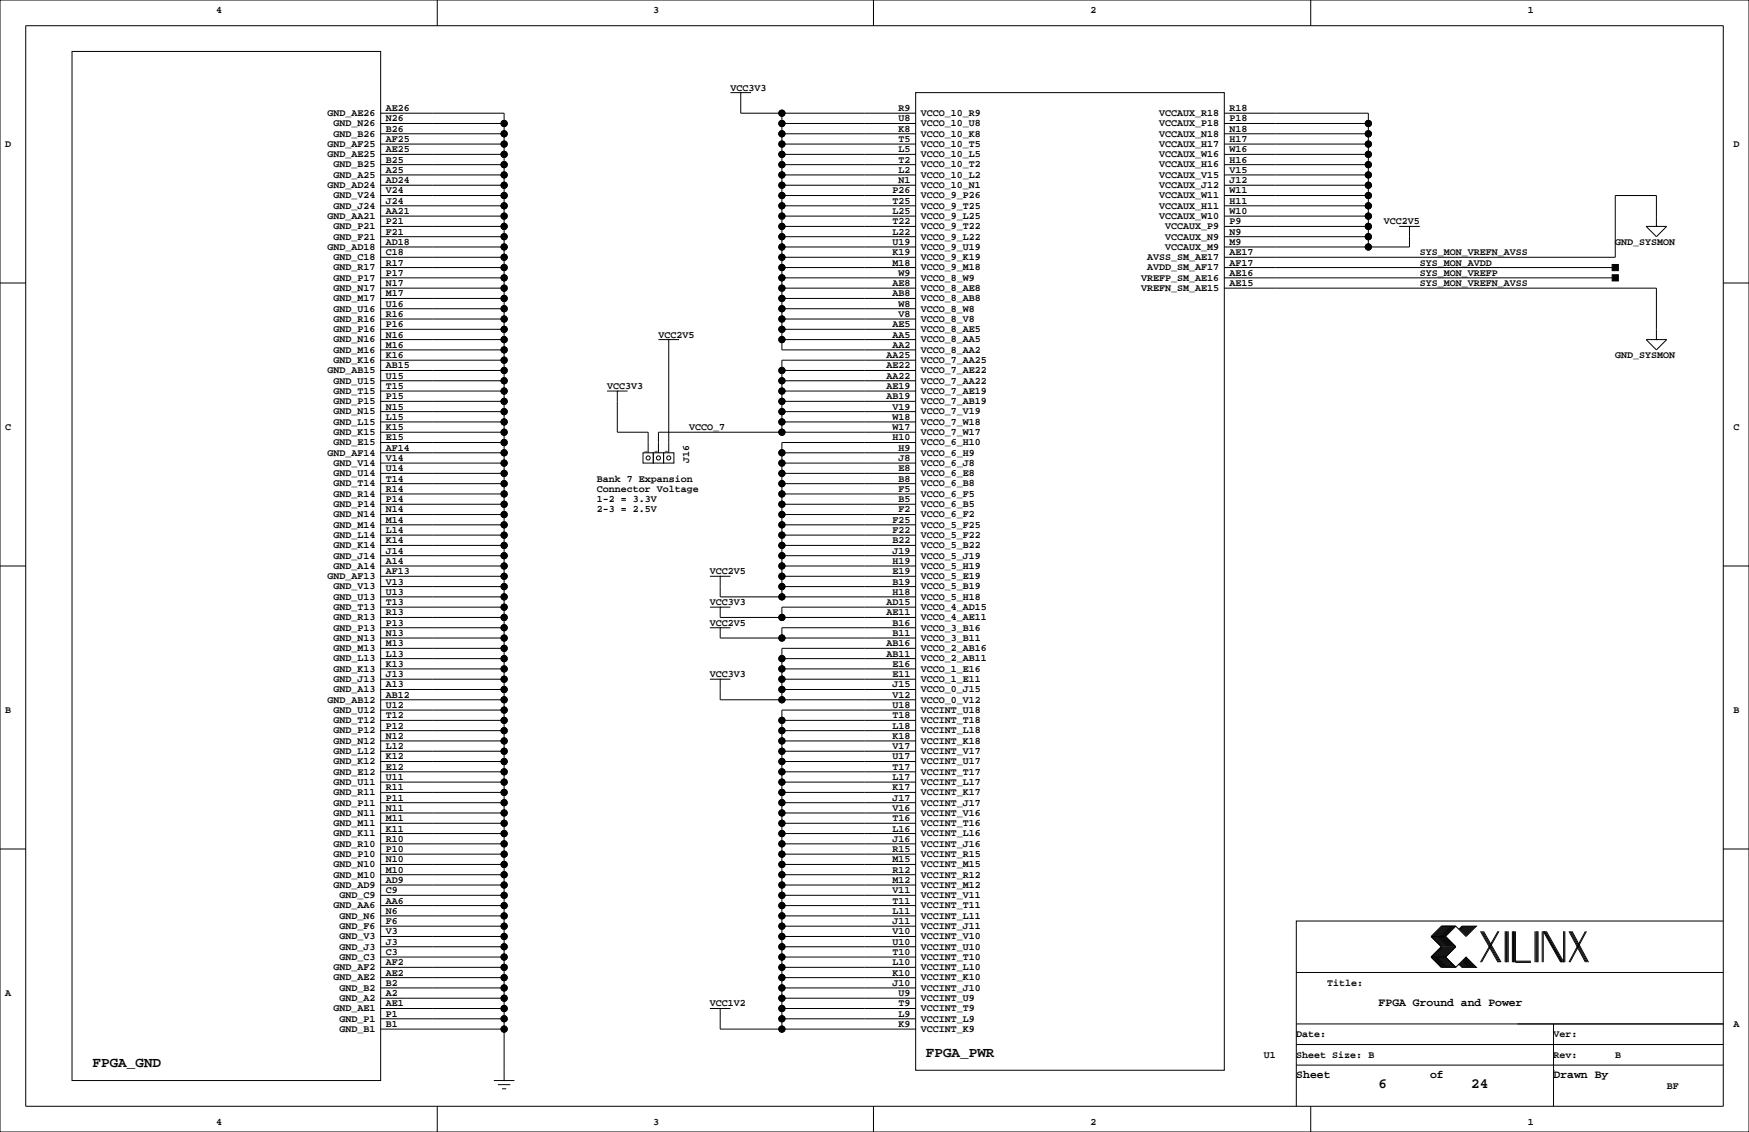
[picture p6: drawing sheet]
<svg xmlns="http://www.w3.org/2000/svg" width="432mm" height="279mm" viewBox="0 0 432 279" stroke-linecap="round" stroke-linejoin="round" font-family="sans-serif">
<g fill="none" stroke="#000" stroke-width=".25">
<path d="M0 0h431.8v279.4h-431.8zM6.3 6.4h419.1v266.6h-419.1zM17.8 12.7h76.2v254h-76.2zM107.9 0v6.4M215.6 0v6.4M323.6 0v6.4M94 27.9h30.5v238.8M94 30.5h30.5M94 33h30.5M94 35.6h30.5M94 38.1h30.5M180.3 22.9h5.1"/>
<path d="M182.9 22.9h.1M182.9 22.9v5h43.2M193 30.5h33.1M193 33h33.1M193 35.6h33.1M193 38.1h33.1M193 27.9v58.5h33.1M226.1 22.9h76.2v241.3h-76.2zM302.3 27.9h35.5v33.1M302.3 30.5h35.5M302.3 33h35.5M302.3 35.6h35.5"/>
<path d="M302.3 38.1h35.5M94 48.3h30.5M94 40.6h30.5M94 43.2h30.5M94 45.7h30.5M94 50.8h30.5M94 53.3h30.5M94 55.9h30.5M94 58.4h30.5M193 48.3h33.1M193 40.6h33.1M193 43.2h33.1"/>
<path d="M193 45.7h33.1M193 50.8h33.1M193 53.3h33.1M193 55.9h33.1M193 58.4h33.1M302.3 48.3h35.5M302.3 40.6h35.5M302.3 43.2h35.5M302.3 45.7h35.5M302.3 50.8h35.5M302.3 53.3h35.5M302.3 55.9h35.5"/>
<path d="M302.3 58.4h35.5M345.4 55.9h5.1M348 55.9h.1M348 55.9v5.1h-45.7M406.4 55.9h5.1l-2.6 2.5zM408.9 55.9h.1M408.9 55.9v-7.6h-10.1v15.2h-96.5M0 69.8h6.3M94 71.1h30.5M94 63.5h30.5M94 61h30.5M94 78.7h30.5"/>
<path d="M94 76.2h30.5M94 73.7h30.5M94 68.6h30.5M94 66h30.5M193 71.1h33.1M193 63.5h33.1M193 61h33.1M193 78.7h33.1M193 76.2h33.1M193 73.7h33.1M193 68.6h33.1M193 66h33.1"/>
<path d="M302.3 71.1h106.6v12.7M302.3 68.6h96.5M302.3 66h96.5M425.4 69.8h6.4M94 86.4h30.5M94 83.8h30.5M94 81.3h30.5M94 88.9h30.5M94 91.4h30.5M94 94h30.5M94 96.5h30.5M94 99.1h30.5"/>
<path d="M149.9 96.5h5M152.4 96.5h.1M152.4 96.5v10.2h7.6v5.1M162.6 83.8h5M165.1 83.8h.1M165.1 83.8v28M193 83.8h33.1M193 81.3h33.1M193 91.4h33.1M193 94h33.1M193 96.5h33.1M193 99.1h33.1"/>
<path d="M226.1 88.9h-33.1v17.8M406.4 83.8h5.1l-2.6 2.6zM408.9 83.8h.1M94 101.6h30.5M94 104.1h30.5M94 106.7h30.5M94 109.2h30.5M94 111.8h30.5M94 114.3h30.5M94 116.8h30.5M94 119.4h30.5M158.7 111.8h2.6v2.5h-2.6z"/>
<path d="M161.3 111.8h2.5v2.5h-2.5zM163.8 111.8h2.6v2.5h-2.6zM193 101.6h33.1M193 104.1h33.1M193 111.8h33.1M193 114.3h33.1M193 116.8h33.1M193 119.4h33.1M226.1 109.2h-33.1v38.1M226.1 106.7h-63.5v5.1M0 139.7h6.3M94 121.9h30.5"/>
<path d="M94 124.5h30.5M94 127h30.5M94 129.5h30.5M94 132.1h30.5M94 134.6h30.5M94 137.2h30.5M94 139.7h30.5M193 121.9h33.1M193 124.5h33.1M193 127h33.1M193 129.5h33.1M193 132.1h33.1"/>
<path d="M193 134.6h33.1M193 137.2h33.1M193 139.7h33.1M425.4 139.7h6.4M94 142.2h30.5M94 144.8h30.5M94 147.3h30.5M94 152.4h30.5M94 149.9h30.5M94 154.9h30.5M94 157.5h30.5M175.3 142.2h5"/>
<path d="M175.3 149.9h5M175.3 154.9h5M177.8 142.2h.1M177.8 149.9h.1M177.8 154.9h.1M177.8 142.2v5.1h48.3M177.8 149.9v2.5h48.3M177.8 154.9v2.6h48.3M193 142.2h33.1M193 144.8h33.1M226.1 149.9h-33.1v2.5M226.1 154.9h-33.1v2.6"/>
<path d="M94 160h30.5M94 162.6h30.5M94 165.1h30.5M94 167.6h30.5M94 170.2h30.5M94 172.7h30.5M94 175.3h30.5M94 177.8h30.5M175.3 167.6h5M177.8 167.6h.1M177.8 167.6v5.1h48.3M193 162.6h33.1"/>
<path d="M193 165.1h33.1M193 167.6h33.1M193 170.2h33.1M193 177.8h33.1M226.1 160h-33.1v12.7M226.1 175.3h-33.1v78.7M94 180.3h30.5M94 182.9h30.5M94 185.4h30.5M94 188h30.5M94 190.5h30.5M94 193h30.5"/>
<path d="M94 195.6h30.5M94 198.1h30.5M193 180.3h33.1M193 182.9h33.1M193 185.4h33.1M193 188h33.1M193 190.5h33.1M193 193h33.1M193 195.6h33.1M193 198.1h33.1M0 209.5h6.3M94 218.4h30.5"/>
<path d="M94 200.7h30.5M94 203.2h30.5M94 205.7h30.5M94 208.3h30.5M94 210.8h30.5M94 213.4h30.5M94 215.9h30.5M193 218.4h33.1M193 200.7h33.1M193 203.2h33.1M193 205.7h33.1M193 208.3h33.1"/>
<path d="M193 210.8h33.1M193 213.4h33.1M193 215.9h33.1M425.4 209.5h6.4M94 221h30.5M94 223.5h30.5M94 226.1h30.5M94 228.6h30.5M94 231.1h30.5M94 233.7h30.5M94 236.2h30.5M94 238.8h30.5"/>
<path d="M193 221h33.1M193 223.5h33.1M193 226.1h33.1M193 228.6h33.1M193 231.1h33.1M193 233.7h33.1M193 236.2h33.1M193 238.8h33.1M353.3 231.1h3.6M353.3 236.2h3.6M353.3 236.2l2.6 2.6h3.5M353.3 231.1l2.6 2.6-2.6 2.5"/>
<path d="M356.1 228.6l-2.5 2.5 2.5 2.6-2.5 2.5 2.5 2.6M356.4 228.6l-2.6 2.5 2.6 2.6-2.6 2.5 2.6 2.6M356.6 228.6l-2.5 2.5 2.5 2.6-2.5 2.5 2.5 2.6M356.9 228.6l-2.6 2.5 2.6 2.6-2.6 2.5 2.6 2.6M356.9 231.1l2.5 2.6-2.5 2.5M356.9 236.2l2.5 2.6M357.1 228.6l-2.5 2.5 2.5 2.6-2.5 2.5 2.5 2.6M357.4 228.6l-2.6 2.5 2.6 2.6-2.6 2.5 2.6 2.6M357.6 228.6l-2.5 2.5 2.5 2.6-2.5 2.5 2.5 2.6M357.9 228.6l-2.6 2.5 2.6 2.6-2.6 2.5 2.6 2.6M358.1 228.6l-2.5 2.5 2.5 2.6-2.5 2.5 2.5 2.6M358.4 228.6l-2.5 2.5 2.5 2.6-2.5 2.5 2.5 2.6"/>
<path d="M358.6 228.6l-2.5 2.5 2.5 2.6-2.5 2.5 2.5 2.6M358.9 228.6l-2.5 2.5 2.5 2.6-2.5 2.5 2.5 2.6M359.2 228.6l-2.6 2.5 2.6 2.6-2.6 2.5 2.6 2.6M359.4 228.6l2.5 2.5 2.6-2.5h-3.6l-.7 .8M359.4 228.6h-3.5l-2.6 2.5M359.4 228.6l-2.5 2.5M360.2 238l.7 .8h3.6l-2.6-2.6-2.5 2.6M360.4 237.7l1 1.1M360.4 238l.8 .8M360.7 237.5l1.2 1.3M360.7 237.7l1 1.1M360.9 237.2l1.6 1.6"/>
<path d="M360.9 237.5l1.3 1.3M361.2 237l1.8 1.8M361.2 237.2l1.5 1.6M361.2 228.6l-.8 .8M361.4 236.7l2.1 2.1M361.4 237l1.8 1.8M361.4 228.6l-1 1M361.7 236.5l2.3 2.3M361.7 236.7l2 2.1M361.7 228.6l-1 1M361.9 236.5l2.3 2.3M361.9 228.6l-1.2 1.3"/>
<path d="M362.2 228.6l-1.3 1.3M362.5 228.6l-1.6 1.5M362.7 228.6l-1.5 1.5M363 228.6l-1.8 1.8M363.2 228.6l-1.8 1.8M363.5 228.6l-2.1 2M363.7 228.6l-2 2M364 228.6l-2.3 2.3M364.2 228.6l-2.3 2.3M365.5 229.9l4.3 7.6M365.8 229.9l4.3 7.6M366 229.9l4.3 7.6"/>
<path d="M366.3 229.9l4.3 7.6M369.8 229.9l-4.3 7.6M370.1 229.9l-4.3 7.6M371.6 229.9v7.6M371.9 229.9v7.6M372.1 229.9v7.6M372.4 229.9v7.6M373.4 229.9v7.6M373.6 229.9v7.6M373.9 229.9v7.6M374.1 229.9v7.6h3.9M374.1 237.2h3.9"/>
<path d="M379 229.9v7.6M379.2 229.9v7.6M379.5 229.9v7.6M379.7 229.9v7.6M380.7 229.9v7.6M381 237.5v-7.6l4.3 7.6M381.3 229.9l4.3 7.6M381.5 229.9l4.3 7.6M381.8 229.9l4.3 7.6v-7.6M386.3 229.9v7.6M387.3 229.9l4.1 7.6M387.6 229.9l4.1 7.6"/>
<path d="M387.9 229.9l4 7.6M388.1 229.9l4.1 7.6M391.4 229.9l-4.1 7.6M391.7 229.9l-4.1 7.6M425.4 227.3h-105.4v35.6M94 241.3h30.5M94 243.8h30.5M94 246.4h30.5M94 248.9h30.5M94 251.5h30.5M94 254h30.5M175.3 248.9h5"/>
<path d="M177.8 248.9h.1M177.8 248.9v5.1h48.3M193 241.3h33.1M193 243.8h33.1M193 246.4h33.1M193 248.9h33.1M193 251.5h33.1M320 257.8h105.4M320 252.7h105.4M320 240h105.4M383.5 252.7v20.3M107.9 273v6.4"/>
<path d="M121.9 266.7h5.1M122.9 267.7h3.1M124 268.7h1M124.5 266.7h.1M215.6 273v6.4M320 262.9v10.1M320 262.9h105.4M323.6 273v6.4M383.5 264.2h.1"/>
<circle cx="124.5" cy="35.6" r=".76"/>
<circle cx="124.5" cy="30.5" r=".76"/>
<circle cx="124.5" cy="33" r=".76"/>
<circle cx="124.5" cy="38.1" r=".76"/>
<circle cx="193" cy="27.9" r=".76"/>
<circle cx="193" cy="35.6" r=".76"/>
<circle cx="193" cy="30.5" r=".76"/>
<circle cx="193" cy="33" r=".76"/>
<circle cx="193" cy="38.1" r=".76"/>
<circle cx="337.8" cy="35.6" r=".76"/>
<circle cx="337.8" cy="30.5" r=".76"/>
<circle cx="337.8" cy="33" r=".76"/>
<circle cx="337.8" cy="38.1" r=".76"/>
<circle cx="124.5" cy="40.6" r=".76"/>
<circle cx="124.5" cy="53.3" r=".76"/>
<circle cx="124.5" cy="48.3" r=".76"/>
<circle cx="124.5" cy="55.9" r=".76"/>
<circle cx="124.5" cy="43.2" r=".76"/>
<circle cx="124.5" cy="45.7" r=".76"/>
<circle cx="124.5" cy="58.4" r=".76"/>
<circle cx="124.5" cy="50.8" r=".76"/>
<circle cx="193" cy="40.6" r=".76"/>
<circle cx="193" cy="53.3" r=".76"/>
<circle cx="193" cy="48.3" r=".76"/>
<circle cx="193" cy="55.9" r=".76"/>
<circle cx="193" cy="43.2" r=".76"/>
<circle cx="193" cy="45.7" r=".76"/>
<circle cx="193" cy="58.4" r=".76"/>
<circle cx="193" cy="50.8" r=".76"/>
<circle cx="337.8" cy="40.6" r=".76"/>
<circle cx="337.8" cy="53.3" r=".76"/>
<circle cx="337.8" cy="48.3" r=".76"/>
<circle cx="337.8" cy="43.2" r=".76"/>
<circle cx="337.8" cy="55.9" r=".76"/>
<circle cx="337.8" cy="45.7" r=".76"/>
<circle cx="337.8" cy="58.4" r=".76"/>
<circle cx="337.8" cy="50.8" r=".76"/>
<circle cx="124.5" cy="78.7" r=".76"/>
<circle cx="124.5" cy="66" r=".76"/>
<circle cx="124.5" cy="61" r=".76"/>
<circle cx="124.5" cy="73.7" r=".76"/>
<circle cx="124.5" cy="68.6" r=".76"/>
<circle cx="124.5" cy="71.1" r=".76"/>
<circle cx="124.5" cy="76.2" r=".76"/>
<circle cx="124.5" cy="63.5" r=".76"/>
<circle cx="193" cy="66" r=".76"/>
<circle cx="193" cy="78.7" r=".76"/>
<circle cx="193" cy="73.7" r=".76"/>
<circle cx="193" cy="61" r=".76"/>
<circle cx="193" cy="68.6" r=".76"/>
<circle cx="193" cy="71.1" r=".76"/>
<circle cx="193" cy="76.2" r=".76"/>
<circle cx="193" cy="63.5" r=".76"/>
<circle cx="337.8" cy="61" r=".76"/>
<circle cx="124.5" cy="91.4" r=".76"/>
<circle cx="124.5" cy="86.4" r=".76"/>
<circle cx="124.5" cy="81.3" r=".76"/>
<circle cx="124.5" cy="94" r=".76"/>
<circle cx="124.5" cy="83.8" r=".76"/>
<circle cx="124.5" cy="96.5" r=".76"/>
<circle cx="124.5" cy="99.1" r=".76"/>
<circle cx="124.5" cy="88.9" r=".76"/>
<circle cx="193" cy="91.4" r=".76"/>
<circle cx="193" cy="94" r=".76"/>
<circle cx="193" cy="81.3" r=".76"/>
<circle cx="193" cy="96.5" r=".76"/>
<circle cx="193" cy="83.8" r=".76"/>
<circle cx="193" cy="99.1" r=".76"/>
<circle cx="124.5" cy="106.7" r=".76"/>
<circle cx="124.5" cy="119.4" r=".76"/>
<circle cx="124.5" cy="109.2" r=".76"/>
<circle cx="124.5" cy="114.3" r=".76"/>
<circle cx="124.5" cy="101.6" r=".76"/>
<circle cx="124.5" cy="116.8" r=".76"/>
<circle cx="124.5" cy="104.1" r=".76"/>
<circle cx="124.5" cy="111.8" r=".76"/>
<circle cx="160" cy="113" r=".51"/>
<circle cx="162.6" cy="113" r=".51"/>
<circle cx="165.1" cy="113" r=".51"/>
<circle cx="193" cy="106.7" r=".76"/>
<circle cx="193" cy="119.4" r=".76"/>
<circle cx="193" cy="114.3" r=".76"/>
<circle cx="193" cy="101.6" r=".76"/>
<circle cx="193" cy="116.8" r=".76"/>
<circle cx="193" cy="104.1" r=".76"/>
<circle cx="193" cy="111.8" r=".76"/>
<circle cx="124.5" cy="132.1" r=".76"/>
<circle cx="124.5" cy="121.9" r=".76"/>
<circle cx="124.5" cy="134.6" r=".76"/>
<circle cx="124.5" cy="139.7" r=".76"/>
<circle cx="124.5" cy="127" r=".76"/>
<circle cx="124.5" cy="129.5" r=".76"/>
<circle cx="124.5" cy="124.5" r=".76"/>
<circle cx="124.5" cy="137.2" r=".76"/>
<circle cx="193" cy="132.1" r=".76"/>
<circle cx="193" cy="121.9" r=".76"/>
<circle cx="193" cy="134.6" r=".76"/>
<circle cx="193" cy="139.7" r=".76"/>
<circle cx="193" cy="127" r=".76"/>
<circle cx="193" cy="129.5" r=".76"/>
<circle cx="193" cy="137.2" r=".76"/>
<circle cx="193" cy="124.5" r=".76"/>
<circle cx="124.5" cy="157.5" r=".76"/>
<circle cx="124.5" cy="144.8" r=".76"/>
<circle cx="124.5" cy="147.3" r=".76"/>
<circle cx="124.5" cy="152.4" r=".76"/>
<circle cx="124.5" cy="142.2" r=".76"/>
<circle cx="124.5" cy="154.9" r=".76"/>
<circle cx="124.5" cy="149.9" r=".76"/>
<circle cx="193" cy="144.8" r=".76"/>
<circle cx="193" cy="157.5" r=".76"/>
<circle cx="193" cy="147.3" r=".76"/>
<circle cx="193" cy="152.4" r=".76"/>
<circle cx="193" cy="142.2" r=".76"/>
<circle cx="124.5" cy="170.2" r=".76"/>
<circle cx="124.5" cy="172.7" r=".76"/>
<circle cx="124.5" cy="160" r=".76"/>
<circle cx="124.5" cy="177.8" r=".76"/>
<circle cx="124.5" cy="165.1" r=".76"/>
<circle cx="124.5" cy="167.6" r=".76"/>
<circle cx="124.5" cy="162.6" r=".76"/>
<circle cx="124.5" cy="175.3" r=".76"/>
<circle cx="193" cy="170.2" r=".76"/>
<circle cx="193" cy="172.7" r=".76"/>
<circle cx="193" cy="177.8" r=".76"/>
<circle cx="193" cy="165.1" r=".76"/>
<circle cx="193" cy="167.6" r=".76"/>
<circle cx="193" cy="162.6" r=".76"/>
<circle cx="124.5" cy="182.9" r=".76"/>
<circle cx="124.5" cy="190.5" r=".76"/>
<circle cx="124.5" cy="193" r=".76"/>
<circle cx="124.5" cy="185.4" r=".76"/>
<circle cx="124.5" cy="198.1" r=".76"/>
<circle cx="124.5" cy="195.6" r=".76"/>
<circle cx="124.5" cy="180.3" r=".76"/>
<circle cx="124.5" cy="188" r=".76"/>
<circle cx="193" cy="182.9" r=".76"/>
<circle cx="193" cy="190.5" r=".76"/>
<circle cx="193" cy="193" r=".76"/>
<circle cx="193" cy="185.4" r=".76"/>
<circle cx="193" cy="198.1" r=".76"/>
<circle cx="193" cy="195.6" r=".76"/>
<circle cx="193" cy="180.3" r=".76"/>
<circle cx="193" cy="188" r=".76"/>
<circle cx="124.5" cy="213.4" r=".76"/>
<circle cx="124.5" cy="200.7" r=".76"/>
<circle cx="124.5" cy="205.7" r=".76"/>
<circle cx="124.5" cy="215.9" r=".76"/>
<circle cx="124.5" cy="203.2" r=".76"/>
<circle cx="124.5" cy="218.4" r=".76"/>
<circle cx="124.5" cy="210.8" r=".76"/>
<circle cx="124.5" cy="208.3" r=".76"/>
<circle cx="193" cy="213.4" r=".76"/>
<circle cx="193" cy="203.2" r=".76"/>
<circle cx="193" cy="200.7" r=".76"/>
<circle cx="193" cy="215.9" r=".76"/>
<circle cx="193" cy="218.4" r=".76"/>
<circle cx="193" cy="205.7" r=".76"/>
<circle cx="193" cy="210.8" r=".76"/>
<circle cx="193" cy="208.3" r=".76"/>
<circle cx="124.5" cy="228.6" r=".76"/>
<circle cx="124.5" cy="231.1" r=".76"/>
<circle cx="124.5" cy="226.1" r=".76"/>
<circle cx="124.5" cy="236.2" r=".76"/>
<circle cx="124.5" cy="238.8" r=".76"/>
<circle cx="124.5" cy="223.5" r=".76"/>
<circle cx="124.5" cy="233.7" r=".76"/>
<circle cx="124.5" cy="221" r=".76"/>
<circle cx="193" cy="231.1" r=".76"/>
<circle cx="193" cy="228.6" r=".76"/>
<circle cx="193" cy="226.1" r=".76"/>
<circle cx="193" cy="236.2" r=".76"/>
<circle cx="193" cy="238.8" r=".76"/>
<circle cx="193" cy="223.5" r=".76"/>
<circle cx="193" cy="233.7" r=".76"/>
<circle cx="193" cy="221" r=".76"/>
<circle cx="124.5" cy="241.3" r=".76"/>
<circle cx="124.5" cy="254" r=".76"/>
<circle cx="124.5" cy="246.4" r=".76"/>
<circle cx="124.5" cy="248.9" r=".76"/>
<circle cx="124.5" cy="251.5" r=".76"/>
<circle cx="124.5" cy="243.8" r=".76"/>
<circle cx="193" cy="241.3" r=".76"/>
<circle cx="193" cy="254" r=".76"/>
<circle cx="193" cy="246.4" r=".76"/>
<circle cx="193" cy="248.9" r=".76"/>
<circle cx="193" cy="251.5" r=".76"/>
<circle cx="193" cy="243.8" r=".76"/>
</g>
<g fill="#000" stroke="#000" stroke-width=".25">
<path d="M398 67.8h1.5v1.5h-1.5z" fill-rule="evenodd"/>
<path d="M398 65.3h1.5v1.5h-1.5z" fill-rule="evenodd"/>
<circle cx="124.5" cy="35.6" r=".76"/>
<circle cx="124.5" cy="30.5" r=".76"/>
<circle cx="124.5" cy="33" r=".76"/>
<circle cx="124.5" cy="38.1" r=".76"/>
<circle cx="193" cy="27.9" r=".76"/>
<circle cx="193" cy="35.6" r=".76"/>
<circle cx="193" cy="30.5" r=".76"/>
<circle cx="193" cy="33" r=".76"/>
<circle cx="193" cy="38.1" r=".76"/>
<circle cx="337.8" cy="35.6" r=".76"/>
<circle cx="337.8" cy="30.5" r=".76"/>
<circle cx="337.8" cy="33" r=".76"/>
<circle cx="337.8" cy="38.1" r=".76"/>
<circle cx="124.5" cy="40.6" r=".76"/>
<circle cx="124.5" cy="53.3" r=".76"/>
<circle cx="124.5" cy="48.3" r=".76"/>
<circle cx="124.5" cy="55.9" r=".76"/>
<circle cx="124.5" cy="43.2" r=".76"/>
<circle cx="124.5" cy="45.7" r=".76"/>
<circle cx="124.5" cy="58.4" r=".76"/>
<circle cx="124.5" cy="50.8" r=".76"/>
<circle cx="193" cy="40.6" r=".76"/>
<circle cx="193" cy="53.3" r=".76"/>
<circle cx="193" cy="48.3" r=".76"/>
<circle cx="193" cy="55.9" r=".76"/>
<circle cx="193" cy="43.2" r=".76"/>
<circle cx="193" cy="45.7" r=".76"/>
<circle cx="193" cy="58.4" r=".76"/>
<circle cx="193" cy="50.8" r=".76"/>
<circle cx="337.8" cy="40.6" r=".76"/>
<circle cx="337.8" cy="53.3" r=".76"/>
<circle cx="337.8" cy="48.3" r=".76"/>
<circle cx="337.8" cy="43.2" r=".76"/>
<circle cx="337.8" cy="55.9" r=".76"/>
<circle cx="337.8" cy="45.7" r=".76"/>
<circle cx="337.8" cy="58.4" r=".76"/>
<circle cx="337.8" cy="50.8" r=".76"/>
<circle cx="124.5" cy="78.7" r=".76"/>
<circle cx="124.5" cy="66" r=".76"/>
<circle cx="124.5" cy="61" r=".76"/>
<circle cx="124.5" cy="73.7" r=".76"/>
<circle cx="124.5" cy="68.6" r=".76"/>
<circle cx="124.5" cy="71.1" r=".76"/>
<circle cx="124.5" cy="76.2" r=".76"/>
<circle cx="124.5" cy="63.5" r=".76"/>
<circle cx="193" cy="66" r=".76"/>
<circle cx="193" cy="78.7" r=".76"/>
<circle cx="193" cy="73.7" r=".76"/>
<circle cx="193" cy="61" r=".76"/>
<circle cx="193" cy="68.6" r=".76"/>
<circle cx="193" cy="71.1" r=".76"/>
<circle cx="193" cy="76.2" r=".76"/>
<circle cx="193" cy="63.5" r=".76"/>
<circle cx="337.8" cy="61" r=".76"/>
<circle cx="124.5" cy="91.4" r=".76"/>
<circle cx="124.5" cy="86.4" r=".76"/>
<circle cx="124.5" cy="81.3" r=".76"/>
<circle cx="124.5" cy="94" r=".76"/>
<circle cx="124.5" cy="83.8" r=".76"/>
<circle cx="124.5" cy="96.5" r=".76"/>
<circle cx="124.5" cy="99.1" r=".76"/>
<circle cx="124.5" cy="88.9" r=".76"/>
<circle cx="193" cy="91.4" r=".76"/>
<circle cx="193" cy="94" r=".76"/>
<circle cx="193" cy="81.3" r=".76"/>
<circle cx="193" cy="96.5" r=".76"/>
<circle cx="193" cy="83.8" r=".76"/>
<circle cx="193" cy="99.1" r=".76"/>
<circle cx="124.5" cy="106.7" r=".76"/>
<circle cx="124.5" cy="119.4" r=".76"/>
<circle cx="124.5" cy="109.2" r=".76"/>
<circle cx="124.5" cy="114.3" r=".76"/>
<circle cx="124.5" cy="101.6" r=".76"/>
<circle cx="124.5" cy="116.8" r=".76"/>
<circle cx="124.5" cy="104.1" r=".76"/>
<circle cx="124.5" cy="111.8" r=".76"/>
<circle cx="193" cy="106.7" r=".76"/>
<circle cx="193" cy="119.4" r=".76"/>
<circle cx="193" cy="114.3" r=".76"/>
<circle cx="193" cy="101.6" r=".76"/>
<circle cx="193" cy="116.8" r=".76"/>
<circle cx="193" cy="104.1" r=".76"/>
<circle cx="193" cy="111.8" r=".76"/>
<circle cx="124.5" cy="132.1" r=".76"/>
<circle cx="124.5" cy="121.9" r=".76"/>
<circle cx="124.5" cy="134.6" r=".76"/>
<circle cx="124.5" cy="139.7" r=".76"/>
<circle cx="124.5" cy="127" r=".76"/>
<circle cx="124.5" cy="129.5" r=".76"/>
<circle cx="124.5" cy="124.5" r=".76"/>
<circle cx="124.5" cy="137.2" r=".76"/>
<circle cx="193" cy="132.1" r=".76"/>
<circle cx="193" cy="121.9" r=".76"/>
<circle cx="193" cy="134.6" r=".76"/>
<circle cx="193" cy="139.7" r=".76"/>
<circle cx="193" cy="127" r=".76"/>
<circle cx="193" cy="129.5" r=".76"/>
<circle cx="193" cy="137.2" r=".76"/>
<circle cx="193" cy="124.5" r=".76"/>
<circle cx="124.5" cy="157.5" r=".76"/>
<circle cx="124.5" cy="144.8" r=".76"/>
<circle cx="124.5" cy="147.3" r=".76"/>
<circle cx="124.5" cy="152.4" r=".76"/>
<circle cx="124.5" cy="142.2" r=".76"/>
<circle cx="124.5" cy="154.9" r=".76"/>
<circle cx="124.5" cy="149.9" r=".76"/>
<circle cx="193" cy="144.8" r=".76"/>
<circle cx="193" cy="157.5" r=".76"/>
<circle cx="193" cy="147.3" r=".76"/>
<circle cx="193" cy="152.4" r=".76"/>
<circle cx="193" cy="142.2" r=".76"/>
<circle cx="124.5" cy="170.2" r=".76"/>
<circle cx="124.5" cy="172.7" r=".76"/>
<circle cx="124.5" cy="160" r=".76"/>
<circle cx="124.5" cy="177.8" r=".76"/>
<circle cx="124.5" cy="165.1" r=".76"/>
<circle cx="124.5" cy="167.6" r=".76"/>
<circle cx="124.5" cy="162.6" r=".76"/>
<circle cx="124.5" cy="175.3" r=".76"/>
<circle cx="193" cy="170.2" r=".76"/>
<circle cx="193" cy="172.7" r=".76"/>
<circle cx="193" cy="177.8" r=".76"/>
<circle cx="193" cy="165.1" r=".76"/>
<circle cx="193" cy="167.6" r=".76"/>
<circle cx="193" cy="162.6" r=".76"/>
<circle cx="124.5" cy="182.9" r=".76"/>
<circle cx="124.5" cy="190.5" r=".76"/>
<circle cx="124.5" cy="193" r=".76"/>
<circle cx="124.5" cy="185.4" r=".76"/>
<circle cx="124.5" cy="198.1" r=".76"/>
<circle cx="124.5" cy="195.6" r=".76"/>
<circle cx="124.5" cy="180.3" r=".76"/>
<circle cx="124.5" cy="188" r=".76"/>
<circle cx="193" cy="182.9" r=".76"/>
<circle cx="193" cy="190.5" r=".76"/>
<circle cx="193" cy="193" r=".76"/>
<circle cx="193" cy="185.4" r=".76"/>
<circle cx="193" cy="198.1" r=".76"/>
<circle cx="193" cy="195.6" r=".76"/>
<circle cx="193" cy="180.3" r=".76"/>
<circle cx="193" cy="188" r=".76"/>
<circle cx="124.5" cy="213.4" r=".76"/>
<circle cx="124.5" cy="200.7" r=".76"/>
<circle cx="124.5" cy="205.7" r=".76"/>
<circle cx="124.5" cy="215.9" r=".76"/>
<circle cx="124.5" cy="203.2" r=".76"/>
<circle cx="124.5" cy="218.4" r=".76"/>
<circle cx="124.5" cy="210.8" r=".76"/>
<circle cx="124.5" cy="208.3" r=".76"/>
<circle cx="193" cy="213.4" r=".76"/>
<circle cx="193" cy="203.2" r=".76"/>
<circle cx="193" cy="200.7" r=".76"/>
<circle cx="193" cy="215.9" r=".76"/>
<circle cx="193" cy="218.4" r=".76"/>
<circle cx="193" cy="205.7" r=".76"/>
<circle cx="193" cy="210.8" r=".76"/>
<circle cx="193" cy="208.3" r=".76"/>
<circle cx="124.5" cy="228.6" r=".76"/>
<circle cx="124.5" cy="231.1" r=".76"/>
<circle cx="124.5" cy="226.1" r=".76"/>
<circle cx="124.5" cy="236.2" r=".76"/>
<circle cx="124.5" cy="238.8" r=".76"/>
<circle cx="124.5" cy="223.5" r=".76"/>
<circle cx="124.5" cy="233.7" r=".76"/>
<circle cx="124.5" cy="221" r=".76"/>
<circle cx="193" cy="231.1" r=".76"/>
<circle cx="193" cy="228.6" r=".76"/>
<circle cx="193" cy="226.1" r=".76"/>
<circle cx="193" cy="236.2" r=".76"/>
<circle cx="193" cy="238.8" r=".76"/>
<circle cx="193" cy="223.5" r=".76"/>
<circle cx="193" cy="233.7" r=".76"/>
<circle cx="193" cy="221" r=".76"/>
<circle cx="124.5" cy="241.3" r=".76"/>
<circle cx="124.5" cy="254" r=".76"/>
<circle cx="124.5" cy="246.4" r=".76"/>
<circle cx="124.5" cy="248.9" r=".76"/>
<circle cx="124.5" cy="251.5" r=".76"/>
<circle cx="124.5" cy="243.8" r=".76"/>
<circle cx="193" cy="241.3" r=".76"/>
<circle cx="193" cy="254" r=".76"/>
<circle cx="193" cy="246.4" r=".76"/>
<circle cx="193" cy="248.9" r=".76"/>
<circle cx="193" cy="251.5" r=".76"/>
<circle cx="193" cy="243.8" r=".76"/>
</g>
<g font-size="3.5">
<text x="22.9" y="263.4">FPGA_GND</text>
<text x="228.6" y="260.9">FPGA_PWR</text>
<text x="340.4" y="268.5">6</text>
<text x="363.2" y="268.5">24</text>
</g>
<g font-size="2.8">
<text x="340.4" y="248.3">FPGA Ground and Power</text>
<text x="320" y="266.1">Sheet</text>
<text x="353.1" y="266.1">of</text>
<text x="383.5" y="266.1">Drawn By</text>
</g>
<g font-size="2.5">
<text x="53.3" y="3.3">4</text>
<text x="161.3" y="3.3">3</text>
<text x="269.2" y="3.3">2</text>
<text x="377.2" y="3.3">1</text>
<text x="180.3" y="22.4">VCC3V3</text>
<text x="80.9" y="28.6">GND_AE26</text>
<text x="95.2" y="30">N26</text>
<text x="95.2" y="27.4">AE26</text>
<text x="221.8" y="27.4">R9</text>
<text x="221.8" y="30">U8</text>
<text x="227.3" y="28.6">VCCO_10_R9</text>
<text x="286.2" y="28.6">VCCAUX_R18</text>
<text x="303.5" y="30">P18</text>
<text x="303.5" y="27.4">R18</text>
<text x="82.3" y="33.7">GND_B26</text>
<text x="82.3" y="31.2">GND_N26</text>
<text x="95.2" y="35.1">AF25</text>
<text x="95.2" y="32.5">B26</text>
<text x="221.8" y="32.5">K8</text>
<text x="221.8" y="35.1">T5</text>
<text x="227.3" y="33.7">VCCO_10_K8</text>
<text x="227.3" y="31.2">VCCO_10_U8</text>
<text x="286.2" y="33.7">VCCAUX_N18</text>
<text x="286.2" y="31.2">VCCAUX_P18</text>
<text x="303.5" y="35.1">H17</text>
<text x="303.5" y="32.5">N18</text>
<text x="1.3" y="36.3">D</text>
<text x="80.9" y="38.8">GND_AE25</text>
<text x="80.9" y="36.3">GND_AF25</text>
<text x="82.3" y="41.3">GND_B25</text>
<text x="95.2" y="40.1">B25</text>
<text x="95.2" y="37.6">AE25</text>
<text x="221.8" y="37.6">L5</text>
<text x="221.8" y="40.1">T2</text>
<text x="227.3" y="38.8">VCCO_10_L5</text>
<text x="227.3" y="41.3">VCCO_10_T2</text>
<text x="227.3" y="36.3">VCCO_10_T5</text>
<text x="286.2" y="41.3">VCCAUX_H16</text>
<text x="286.2" y="38.8">VCCAUX_W16</text>
<text x="286.2" y="36.3">VCCAUX_H17</text>
<text x="303.5" y="40.1">H16</text>
<text x="303.5" y="37.6">W16</text>
<text x="428" y="36.3">D</text>
<text x="80.9" y="46.4">GND_AD24</text>
<text x="82.3" y="43.9">GND_A25</text>
<text x="95.2" y="47.8">V24</text>
<text x="95.2" y="45.2">AD24</text>
<text x="95.2" y="42.7">A25</text>
<text x="220.3" y="47.8">P26</text>
<text x="221.8" y="42.7">L2</text>
<text x="221.8" y="45.2">N1</text>
<text x="227.3" y="43.9">VCCO_10_L2</text>
<text x="227.3" y="46.4">VCCO_10_N1</text>
<text x="286.2" y="46.4">VCCAUX_J12</text>
<text x="286.2" y="43.9">VCCAUX_V15</text>
<text x="303.5" y="47.8">W11</text>
<text x="303.5" y="45.2">J12</text>
<text x="303.5" y="42.7">V15</text>
<text x="82.3" y="51.5">GND_J24</text>
<text x="82.3" y="49">GND_V24</text>
<text x="95.2" y="52.8">AA21</text>
<text x="95.2" y="50.3">J24</text>
<text x="220.3" y="52.8">L25</text>
<text x="220.3" y="50.3">T25</text>
<text x="227.3" y="49">VCCO_9_P26</text>
<text x="227.3" y="51.5">VCCO_9_T25</text>
<text x="286.2" y="51.5">VCCAUX_H11</text>
<text x="286.2" y="49">VCCAUX_W11</text>
<text x="303.5" y="50.3">H11</text>
<text x="303.5" y="52.8">W10</text>
<text x="80.9" y="54">GND_AA21</text>
<text x="82.3" y="59.1">GND_F21</text>
<text x="82.3" y="56.6">GND_P21</text>
<text x="95.2" y="57.9">F21</text>
<text x="95.2" y="55.4">P21</text>
<text x="220.3" y="57.9">L22</text>
<text x="220.3" y="55.4">T22</text>
<text x="227.3" y="59.1">VCCO_9_L22</text>
<text x="227.3" y="54">VCCO_9_L25</text>
<text x="227.3" y="56.6">VCCO_9_T22</text>
<text x="286.2" y="54">VCCAUX_W10</text>
<text x="287.7" y="59.1">VCCAUX_N9</text>
<text x="287.7" y="56.6">VCCAUX_P9</text>
<text x="303.5" y="57.9">N9</text>
<text x="303.5" y="55.4">P9</text>
<text x="341.6" y="55.4">VCC2V5</text>
<text x="80.9" y="61.7">GND_AD18</text>
<text x="82.3" y="64.2">GND_C18</text>
<text x="95.2" y="65.5">R17</text>
<text x="95.2" y="63">C18</text>
<text x="95.2" y="60.5">AD18</text>
<text x="220.3" y="63">K19</text>
<text x="220.3" y="65.5">M18</text>
<text x="220.3" y="60.5">U19</text>
<text x="227.3" y="64.2">VCCO_9_K19</text>
<text x="227.3" y="61.7">VCCO_9_U19</text>
<text x="283.2" y="64.2">AVSS_SM_AE17</text>
<text x="287.7" y="61.7">VCCAUX_M9</text>
<text x="303.5" y="65.5">AF17</text>
<text x="303.5" y="63">AE17</text>
<text x="303.5" y="60.5">M9</text>
<text x="350.5" y="63">SYS_MON_VREFN_AVSS</text>
<text x="350.5" y="65.5">SYS_MON_AVDD</text>
<text x="398.8" y="60.5">GND_SYSMON</text>
<text x="82.3" y="71.8">GND_N17</text>
<text x="82.3" y="69.3">GND_P17</text>
<text x="82.3" y="66.7">GND_R17</text>
<text x="95.2" y="70.6">N17</text>
<text x="95.2" y="68.1">P17</text>
<text x="220.3" y="70.6">AE8</text>
<text x="221.8" y="68.1">W9</text>
<text x="227.3" y="71.8">VCCO_8_AE8</text>
<text x="227.3" y="69.3">VCCO_8_W9</text>
<text x="227.3" y="66.7">VCCO_9_M18</text>
<text x="281.7" y="71.8">VREFN_SM_AE15</text>
<text x="281.7" y="69.3">VREFP_SM_AE16</text>
<text x="283.2" y="66.7">AVDD_SM_AF17</text>
<text x="303.5" y="70.6">AE15</text>
<text x="303.5" y="68.1">AE16</text>
<text x="350.5" y="70.6">SYS_MON_VREFN_AVSS</text>
<text x="350.5" y="68.1">SYS_MON_VREFP</text>
<text x="82.3" y="76.9">GND_U16</text>
<text x="82.3" y="74.4">GND_M17</text>
<text x="95.2" y="75.7">U16</text>
<text x="95.2" y="73.2">M17</text>
<text x="220.3" y="73.2">AB8</text>
<text x="221.8" y="75.7">W8</text>
<text x="227.3" y="74.4">VCCO_8_AB8</text>
<text x="227.3" y="76.9">VCCO_8_W8</text>
<text x="82.3" y="82">GND_P16</text>
<text x="82.3" y="79.4">GND_R16</text>
<text x="95.2" y="83.3">N16</text>
<text x="95.2" y="80.8">P16</text>
<text x="95.2" y="78.2">R16</text>
<text x="162.6" y="83.3">VCC2V5</text>
<text x="220.3" y="83.3">AA5</text>
<text x="220.3" y="80.8">AE5</text>
<text x="221.8" y="78.2">V8</text>
<text x="227.3" y="82">VCCO_8_AE5</text>
<text x="227.3" y="79.4">VCCO_8_V8</text>
<text x="82.3" y="89.6">GND_K16</text>
<text x="82.3" y="87.1">GND_M16</text>
<text x="82.3" y="84.5">GND_N16</text>
<text x="95.2" y="88.4">K16</text>
<text x="95.2" y="85.9">M16</text>
<text x="218.9" y="88.4">AA25</text>
<text x="220.3" y="85.9">AA2</text>
<text x="227.3" y="89.6">VCCO_7_AA25</text>
<text x="227.3" y="87.1">VCCO_8_AA2</text>
<text x="227.3" y="84.5">VCCO_8_AA5</text>
<text x="398.8" y="88.4">GND_SYSMON</text>
<text x="80.9" y="92.1">GND_AB15</text>
<text x="82.3" y="94.7">GND_U15</text>
<text x="95.2" y="93.5">U15</text>
<text x="95.2" y="90.9">AB15</text>
<text x="218.9" y="93.5">AA22</text>
<text x="218.9" y="90.9">AE22</text>
<text x="227.3" y="94.7">VCCO_7_AA22</text>
<text x="227.3" y="92.1">VCCO_7_AE22</text>
<text x="82.3" y="99.8">GND_P15</text>
<text x="82.3" y="97.2">GND_T15</text>
<text x="95.2" y="101.1">N15</text>
<text x="95.2" y="98.6">P15</text>
<text x="95.2" y="96">T15</text>
<text x="149.9" y="96">VCC3V3</text>
<text x="218.9" y="98.6">AB19</text>
<text x="218.9" y="96">AE19</text>
<text x="220.3" y="101.1">V19</text>
<text x="227.3" y="99.8">VCCO_7_AB19</text>
<text x="227.3" y="97.2">VCCO_7_AE19</text>
<text x="1.3" y="106.2">C</text>
<text x="82.3" y="107.4">GND_K15</text>
<text x="82.3" y="104.8">GND_L15</text>
<text x="82.3" y="102.3">GND_N15</text>
<text x="95.2" y="106.2">K15</text>
<text x="95.2" y="103.6">L15</text>
<text x="170.2" y="106.2">VCCO_7</text>
<text x="220.3" y="106.2">W17</text>
<text x="220.3" y="103.6">W18</text>
<text x="227.3" y="102.3">VCCO_7_V19</text>
<text x="227.3" y="107.4">VCCO_7_W17</text>
<text x="227.3" y="104.8">VCCO_7_W18</text>
<text x="428" y="106.2">C</text>
<text x="80.9" y="112.5">GND_AF14</text>
<text x="82.3" y="109.9">GND_E15</text>
<text x="95.2" y="113.8">V14</text>
<text x="95.2" y="111.3">AF14</text>
<text x="95.2" y="108.7">E15</text>
<text x="220.3" y="108.7">H10</text>
<text x="221.8" y="111.3">H9</text>
<text x="221.8" y="113.8">J8</text>
<text x="227.3" y="109.9">VCCO_6_H10</text>
<text x="227.3" y="112.5">VCCO_6_H9</text>
<text x="82.3" y="117.5">GND_U14</text>
<text x="82.3" y="115">GND_V14</text>
<text x="95.2" y="118.9">T14</text>
<text x="95.2" y="116.3">U14</text>
<text x="147.3" y="118.9">Bank 7 Expansion</text>
<text x="170.2" y="114.2" transform="rotate(-90 170.2 114.2)">J16</text>
<text x="221.8" y="118.9">B8</text>
<text x="221.8" y="116.3">E8</text>
<text x="227.3" y="117.5">VCCO_6_E8</text>
<text x="227.3" y="115">VCCO_6_J8</text>
<text x="82.3" y="125.2">GND_P14</text>
<text x="82.3" y="122.6">GND_R14</text>
<text x="82.3" y="120.1">GND_T14</text>
<text x="95.2" y="124">P14</text>
<text x="95.2" y="121.4">R14</text>
<text x="147.3" y="124">1-2 = 3.3V</text>
<text x="147.3" y="121.4">Connector Voltage</text>
<text x="221.8" y="124">B5</text>
<text x="221.8" y="121.4">F5</text>
<text x="227.3" y="125.2">VCCO_6_B5</text>
<text x="227.3" y="120.1">VCCO_6_B8</text>
<text x="227.3" y="122.6">VCCO_6_F5</text>
<text x="82.3" y="130.2">GND_M14</text>
<text x="82.3" y="127.7">GND_N14</text>
<text x="95.2" y="131.6">L14</text>
<text x="95.2" y="129">M14</text>
<text x="95.2" y="126.5">N14</text>
<text x="147.3" y="126.5">2-3 = 2.5V</text>
<text x="220.3" y="131.6">F22</text>
<text x="220.3" y="129">F25</text>
<text x="221.8" y="126.5">F2</text>
<text x="227.3" y="130.2">VCCO_5_F25</text>
<text x="227.3" y="127.7">VCCO_6_F2</text>
<text x="82.3" y="137.9">GND_J14</text>
<text x="82.3" y="135.3">GND_K14</text>
<text x="82.3" y="132.8">GND_L14</text>
<text x="95.2" y="136.7">J14</text>
<text x="95.2" y="134.1">K14</text>
<text x="220.3" y="134.1">B22</text>
<text x="220.3" y="136.7">J19</text>
<text x="227.3" y="135.3">VCCO_5_B22</text>
<text x="227.3" y="132.8">VCCO_5_F22</text>
<text x="227.3" y="137.9">VCCO_5_J19</text>
<text x="80.9" y="142.9">GND_AF13</text>
<text x="82.3" y="140.4">GND_A14</text>
<text x="95.2" y="141.7">AF13</text>
<text x="95.2" y="139.2">A14</text>
<text x="175.3" y="141.7">VCC2V5</text>
<text x="220.3" y="141.7">E19</text>
<text x="220.3" y="139.2">H19</text>
<text x="227.3" y="142.9">VCCO_5_E19</text>
<text x="227.3" y="140.4">VCCO_5_H19</text>
<text x="82.3" y="148">GND_U13</text>
<text x="82.3" y="145.5">GND_V13</text>
<text x="95.2" y="149.4">T13</text>
<text x="95.2" y="146.8">U13</text>
<text x="95.2" y="144.3">V13</text>
<text x="175.3" y="149.4">VCC3V3</text>
<text x="218.9" y="149.4">AD15</text>
<text x="220.3" y="144.3">B19</text>
<text x="220.3" y="146.8">H18</text>
<text x="227.3" y="145.5">VCCO_5_B19</text>
<text x="227.3" y="148">VCCO_5_H18</text>
<text x="82.3" y="155.6">GND_P13</text>
<text x="82.3" y="153.1">GND_R13</text>
<text x="82.3" y="150.6">GND_T13</text>
<text x="95.2" y="154.4">P13</text>
<text x="95.2" y="151.9">R13</text>
<text x="175.3" y="154.4">VCC2V5</text>
<text x="218.9" y="151.9">AE11</text>
<text x="220.3" y="154.4">B16</text>
<text x="227.3" y="155.6">VCCO_3_B16</text>
<text x="227.3" y="150.6">VCCO_4_AD15</text>
<text x="227.3" y="153.1">VCCO_4_AE11</text>
<text x="82.3" y="160.7">GND_M13</text>
<text x="82.3" y="158.2">GND_N13</text>
<text x="95.2" y="159.5">M13</text>
<text x="95.2" y="157">N13</text>
<text x="218.9" y="159.5">AB16</text>
<text x="220.3" y="157">B11</text>
<text x="227.3" y="160.7">VCCO_2_AB16</text>
<text x="227.3" y="158.2">VCCO_3_B11</text>
<text x="82.3" y="165.8">GND_K13</text>
<text x="82.3" y="163.3">GND_L13</text>
<text x="95.2" y="167.1">J13</text>
<text x="95.2" y="164.6">K13</text>
<text x="95.2" y="162.1">L13</text>
<text x="175.3" y="167.1">VCC3V3</text>
<text x="218.9" y="162.1">AB11</text>
<text x="220.3" y="167.1">E11</text>
<text x="220.3" y="164.6">E16</text>
<text x="227.3" y="165.8">VCCO_1_E16</text>
<text x="227.3" y="163.3">VCCO_2_AB11</text>
<text x="80.9" y="173.4">GND_AB12</text>
<text x="82.3" y="170.9">GND_A13</text>
<text x="82.3" y="168.3">GND_J13</text>
<text x="95.2" y="172.2">AB12</text>
<text x="95.2" y="169.7">A13</text>
<text x="220.3" y="169.7">J15</text>
<text x="220.3" y="172.2">V12</text>
<text x="227.3" y="170.9">VCCO_0_J15</text>
<text x="227.3" y="173.4">VCCO_0_V12</text>
<text x="227.3" y="168.3">VCCO_1_E11</text>
<text x="1.3" y="176">B</text>
<text x="82.3" y="178.5">GND_T12</text>
<text x="82.3" y="176">GND_U12</text>
<text x="95.2" y="179.8">P12</text>
<text x="95.2" y="177.3">T12</text>
<text x="95.2" y="174.8">U12</text>
<text x="220.3" y="179.8">L18</text>
<text x="220.3" y="177.3">T18</text>
<text x="220.3" y="174.8">U18</text>
<text x="227.3" y="178.5">VCCINT_T18</text>
<text x="227.3" y="176">VCCINT_U18</text>
<text x="428" y="176">B</text>
<text x="82.3" y="183.6">GND_N12</text>
<text x="82.3" y="181">GND_P12</text>
<text x="95.2" y="184.9">L12</text>
<text x="95.2" y="182.4">N12</text>
<text x="220.3" y="182.4">K18</text>
<text x="220.3" y="184.9">V17</text>
<text x="227.3" y="183.6">VCCINT_K18</text>
<text x="227.3" y="181">VCCINT_L18</text>
<text x="82.3" y="191.2">GND_E12</text>
<text x="82.3" y="188.7">GND_K12</text>
<text x="82.3" y="186.1">GND_L12</text>
<text x="95.2" y="190">E12</text>
<text x="95.2" y="187.5">K12</text>
<text x="220.3" y="190">T17</text>
<text x="220.3" y="187.5">U17</text>
<text x="227.3" y="191.2">VCCINT_T17</text>
<text x="227.3" y="188.7">VCCINT_U17</text>
<text x="227.3" y="186.1">VCCINT_V17</text>
<text x="82.3" y="196.3">GND_R11</text>
<text x="82.3" y="193.7">GND_U11</text>
<text x="95.2" y="197.6">P11</text>
<text x="95.2" y="195.1">R11</text>
<text x="95.2" y="192.5">U11</text>
<text x="220.3" y="197.6">J17</text>
<text x="220.3" y="195.1">K17</text>
<text x="220.3" y="192.5">L17</text>
<text x="227.3" y="196.3">VCCINT_K17</text>
<text x="227.3" y="193.7">VCCINT_L17</text>
<text x="82.3" y="203.9">GND_M11</text>
<text x="82.3" y="201.4">GND_N11</text>
<text x="82.3" y="198.8">GND_P11</text>
<text x="95.2" y="202.7">M11</text>
<text x="95.2" y="200.2">N11</text>
<text x="220.3" y="202.7">T16</text>
<text x="220.3" y="200.2">V16</text>
<text x="227.3" y="198.8">VCCINT_J17</text>
<text x="227.3" y="203.9">VCCINT_T16</text>
<text x="227.3" y="201.4">VCCINT_V16</text>
<text x="82.3" y="209">GND_R10</text>
<text x="82.3" y="206.4">GND_K11</text>
<text x="95.2" y="207.8">R10</text>
<text x="95.2" y="205.2">K11</text>
<text x="220.3" y="207.8">J16</text>
<text x="220.3" y="205.2">L16</text>
<text x="227.3" y="209">VCCINT_J16</text>
<text x="227.3" y="206.4">VCCINT_L16</text>
<text x="82.3" y="214.1">GND_N10</text>
<text x="82.3" y="211.5">GND_P10</text>
<text x="95.2" y="215.4">M10</text>
<text x="95.2" y="212.9">N10</text>
<text x="95.2" y="210.3">P10</text>
<text x="220.3" y="212.9">M15</text>
<text x="220.3" y="215.4">R12</text>
<text x="220.3" y="210.3">R15</text>
<text x="227.3" y="214.1">VCCINT_M15</text>
<text x="227.3" y="211.5">VCCINT_R15</text>
<text x="82.3" y="219.1">GND_AD9</text>
<text x="82.3" y="216.6">GND_M10</text>
<text x="83.8" y="221.7">GND_C9</text>
<text x="95.2" y="220.5">C9</text>
<text x="95.2" y="217.9">AD9</text>
<text x="220.3" y="217.9">M12</text>
<text x="220.3" y="220.5">V11</text>
<text x="227.3" y="219.1">VCCINT_M12</text>
<text x="227.3" y="216.6">VCCINT_R12</text>
<text x="227.3" y="221.7">VCCINT_V11</text>
<text x="82.3" y="224.2">GND_AA6</text>
<text x="83.8" y="226.8">GND_N6</text>
<text x="95.2" y="225.6">N6</text>
<text x="95.2" y="223">AA6</text>
<text x="220.3" y="225.6">L11</text>
<text x="220.3" y="223">T11</text>
<text x="227.3" y="226.8">VCCINT_L11</text>
<text x="227.3" y="224.2">VCCINT_T11</text>
<text x="83.8" y="231.8">GND_V3</text>
<text x="83.8" y="229.3">GND_F6</text>
<text x="95.2" y="233.2">J3</text>
<text x="95.2" y="230.6">V3</text>
<text x="95.2" y="228.1">F6</text>
<text x="220.3" y="228.1">J11</text>
<text x="220.3" y="233.2">U10</text>
<text x="220.3" y="230.6">V10</text>
<text x="227.3" y="229.3">VCCINT_J11</text>
<text x="227.3" y="231.8">VCCINT_V10</text>
<text x="82.3" y="239.5">GND_AF2</text>
<text x="83.8" y="236.9">GND_C3</text>
<text x="83.8" y="234.4">GND_J3</text>
<text x="95.2" y="238.3">AF2</text>
<text x="95.2" y="235.7">C3</text>
<text x="220.3" y="238.3">L10</text>
<text x="220.3" y="235.7">T10</text>
<text x="227.3" y="239.5">VCCINT_L10</text>
<text x="227.3" y="236.9">VCCINT_T10</text>
<text x="227.3" y="234.4">VCCINT_U10</text>
<text x="1.3" y="245.9">A</text>
<text x="82.3" y="242">GND_AE2</text>
<text x="83.8" y="244.5">GND_B2</text>
<text x="95.2" y="245.9">A2</text>
<text x="95.2" y="243.3">B2</text>
<text x="95.2" y="240.8">AE2</text>
<text x="220.3" y="243.3">J10</text>
<text x="220.3" y="240.8">K10</text>
<text x="221.8" y="245.9">U9</text>
<text x="227.3" y="244.5">VCCINT_J10</text>
<text x="227.3" y="242">VCCINT_K10</text>
<text x="327.7" y="243.3">Title:</text>
<text x="82.3" y="249.6">GND_AE1</text>
<text x="83.8" y="247.1">GND_A2</text>
<text x="95.2" y="251">P1</text>
<text x="95.2" y="248.4">AE1</text>
<text x="175.3" y="248.4">VCC1V2</text>
<text x="221.8" y="251">L9</text>
<text x="221.8" y="248.4">T9</text>
<text x="227.3" y="249.6">VCCINT_T9</text>
<text x="227.3" y="247.1">VCCINT_U9</text>
<text x="83.8" y="254.7">GND_B1</text>
<text x="83.8" y="252.2">GND_P1</text>
<text x="95.2" y="253.5">B1</text>
<text x="221.8" y="253.5">K9</text>
<text x="227.3" y="254.7">VCCINT_K9</text>
<text x="227.3" y="252.2">VCCINT_L9</text>
<text x="320" y="256">Date:</text>
<text x="383.5" y="256">Ver:</text>
<text x="428" y="253.5">A</text>
<text x="312" y="261.1">U1</text>
<text x="320" y="261.1">Sheet Size: B</text>
<text x="383.5" y="261.1">Rev:</text>
<text x="398.8" y="261.1">B</text>
<text x="411.5" y="268.7">BF</text>
<text x="53.3" y="277.6">4</text>
<text x="161.3" y="277.6">3</text>
<text x="269.2" y="277.6">2</text>
<text x="377.2" y="277.6">1</text>
</g>
<g font-size="1.1">
<text x="159.8" y="111.8" transform="rotate(-90 159.8 111.8)">1</text>
<text x="162.3" y="111.8" transform="rotate(-90 162.3 111.8)">2</text>
<text x="164.9" y="111.8" transform="rotate(-90 164.9 111.8)">3</text>
</g>
</svg>
